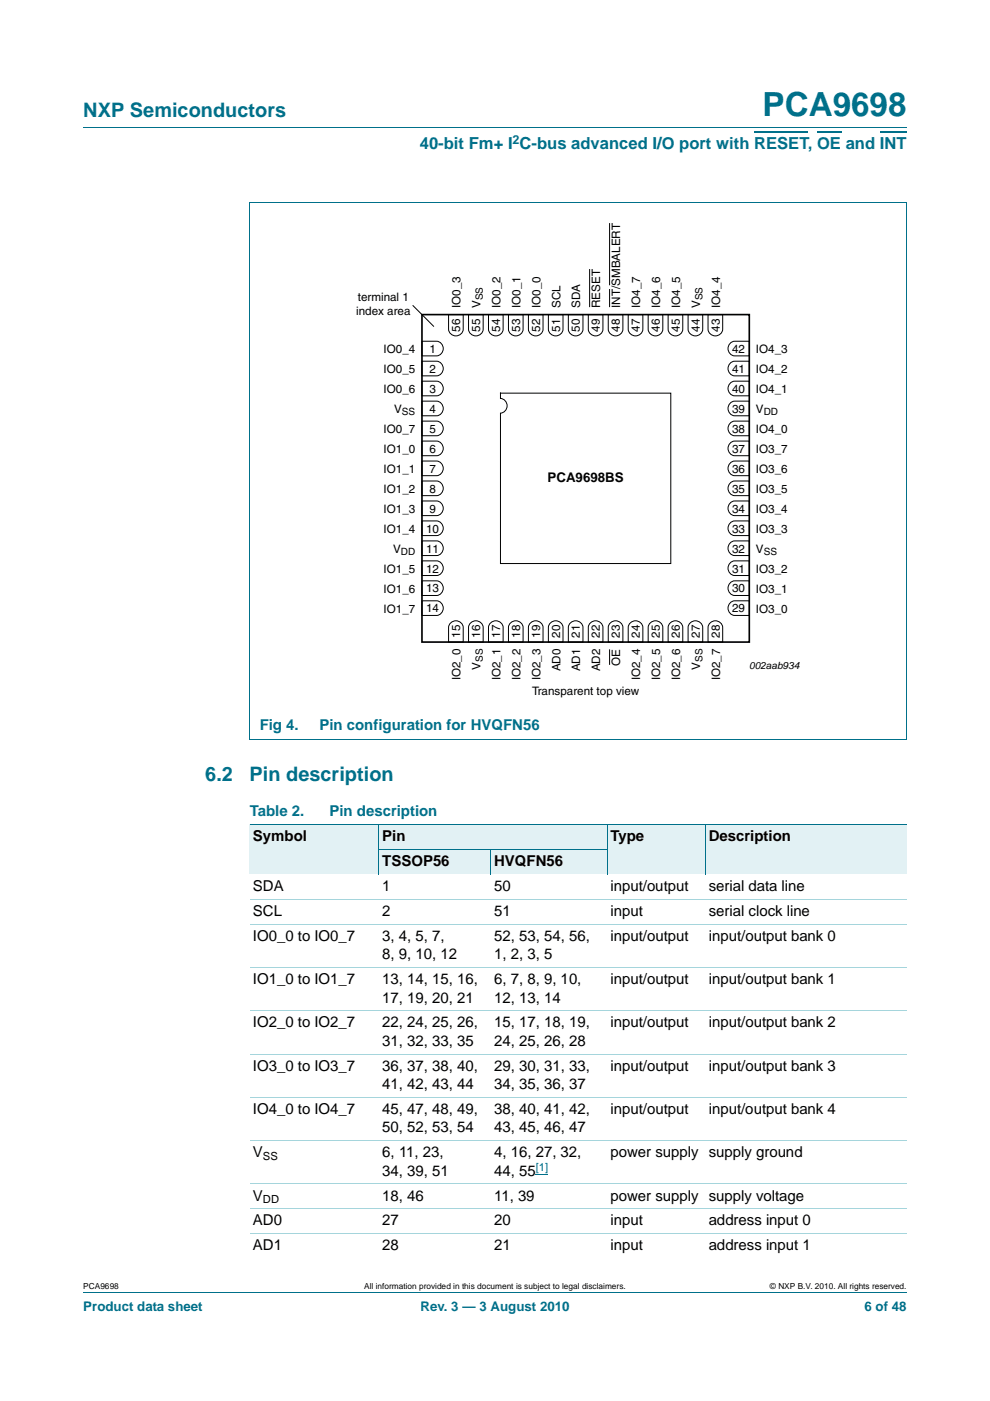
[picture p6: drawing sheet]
<svg xmlns="http://www.w3.org/2000/svg" width="210mm" height="297mm" viewBox="0 0 210 297" stroke-linecap="round" stroke-linejoin="round" font-family="sans-serif">
<path d="M17.7 27h174.6M52.9 42.9h139.4M53 42.9v113.9M192.3 42.9v113.9M52.9 156.8h139.4M17.7 273.9h174.6" fill="none" stroke="#00708a" stroke-width=".21"/>
<path d="M160 28h11.3M173.3 28h5.1M186.6 28h5.7" fill="none" stroke="#00708a" stroke-width=".36"/>
<path d="M89.5 66.7h69.4v69.4h-69.4z" fill="none" stroke="#000" stroke-width=".35"/>
<g fill="none" stroke="#000" stroke-width=".21">
<path d="M125.1 57v8.1M129.3 47.3v13.2M87.5 64.7l4.5 4.5M89.5 76.6h3.1a1.56 1.56 0 0 1 1.4 1.5 1.56 1.56 0 0 1-1.4 1.6h-3.1zM89.5 72.3h3.1a1.56 1.56 0 0 1 1.4 1.6 1.56 1.56 0 0 1-1.4 1.6h-3.1zM95.1 66.7h3.1v3.1a1.56 1.56 0 0 1-1.5 1.4 1.56 1.56 0 0 1-1.6-1.4zM99.4 66.7h3.1v3.1a1.56 1.56 0 0 1-1.6 1.4 1.56 1.56 0 0 1-1.5-1.4zM103.6 66.7h3.1v3.1a1.56 1.56 0 0 1-1.5 1.4 1.56 1.56 0 0 1-1.6-1.4zM107.8 66.7h3.1v3.1a1.56 1.56 0 0 1-1.5 1.4 1.56 1.56 0 0 1-1.6-1.4zM112.1 66.7h3.1v3.1a1.56 1.56 0 0 1-1.6 1.4 1.56 1.56 0 0 1-1.5-1.4zM116.3 66.7h3.1v3.1a1.56 1.56 0 0 1-1.5 1.4 1.56 1.56 0 0 1-1.6-1.4zM120.5 66.7h3.1v3.1a1.56 1.56 0 0 1-1.5 1.4 1.56 1.56 0 0 1-1.6-1.4z"/>
<path d="M124.8 66.7h3.1v3.1a1.56 1.56 0 0 1-1.6 1.4 1.56 1.56 0 0 1-1.5-1.4zM129 66.7h3.1v3.1a1.56 1.56 0 0 1-1.5 1.4 1.56 1.56 0 0 1-1.6-1.4zM129.3 61.3v3.8M133.2 66.7h3.1v3.1a1.56 1.56 0 0 1-1.5 1.4 1.56 1.56 0 0 1-1.6-1.4zM137.5 66.7h3.1v3.1a1.56 1.56 0 0 1-1.6 1.4 1.56 1.56 0 0 1-1.5-1.4zM141.7 66.7h3.1v3.1a1.56 1.56 0 0 1-1.5 1.4 1.56 1.56 0 0 1-1.6-1.4zM145.9 66.7h3.2v3.1a1.56 1.56 0 0 1-1.6 1.4 1.56 1.56 0 0 1-1.6-1.4zM150.2 66.7h3.1v3.1a1.56 1.56 0 0 1-1.6 1.4 1.56 1.56 0 0 1-1.5-1.4zM155 76.9l.8-.3h3.1v3.1h-3.1a1.57 1.57 0 0 1-1.3-1.1 1.57 1.57 0 0 1 .5-1.7zM155 72.7l.8-.4h3.1v3.2h-3.1a1.57 1.57 0 0 1-1.3-1.2 1.57 1.57 0 0 1 .5-1.6zM89.5 97.8h3.1a1.56 1.56 0 0 1 1.4 1.5 1.56 1.56 0 0 1-1.4 1.6h-3.1zM89.5 93.5h3.1a1.56 1.56 0 0 1 1.4 1.6 1.56 1.56 0 0 1-1.4 1.5h-3.1z"/>
<path d="M89.5 89.3h3.1a1.56 1.56 0 0 1 1.4 1.5 1.56 1.56 0 0 1-1.4 1.6h-3.1zM89.5 85h3.1a1.56 1.56 0 0 1 1.4 1.6 1.56 1.56 0 0 1-1.4 1.6h-3.1zM89.5 80.8h3.1a1.56 1.56 0 0 1 1.4 1.6 1.56 1.56 0 0 1-1.4 1.5h-3.1zM106.2 83.4h36.1v36.1h-36.1v-31.9a1.56 1.56 0 0 0 1.4-1.6 1.56 1.56 0 0 0-1.4-1.5zM155 98.1l.8-.3h3.1v3.1h-3.1a1.57 1.57 0 0 1-1.3-1.2 1.57 1.57 0 0 1 .5-1.6zM155 93.8l.8-.3h3.1v3.1h-3.1a1.57 1.57 0 0 1-1.3-1.1 1.57 1.57 0 0 1 .5-1.7zM155 89.6l.8-.3h3.1v3.1h-3.1a1.57 1.57 0 0 1-1.3-1.1 1.57 1.57 0 0 1 .5-1.7zM155 85.4l.8-.4h3.1v3.2h-3.1a1.57 1.57 0 0 1-1.3-1.2 1.57 1.57 0 0 1 .5-1.6zM155 81.1l.8-.3h3.1v3.1h-3.1a1.57 1.57 0 0 1-1.3-1.1 1.57 1.57 0 0 1 .5-1.7zM89.5 118.9h3.1a1.56 1.56 0 0 1 1.4 1.6 1.56 1.56 0 0 1-1.4 1.5h-3.1zM89.5 114.7h3.1a1.56 1.56 0 0 1 1.4 1.5 1.56 1.56 0 0 1-1.4 1.6h-3.1zM89.5 110.4h3.1a1.56 1.56 0 0 1 1.4 1.6 1.56 1.56 0 0 1-1.4 1.6h-3.1z"/>
<path d="M89.5 106.2h3.1a1.56 1.56 0 0 1 1.4 1.6 1.56 1.56 0 0 1-1.4 1.5h-3.1zM89.5 102h3.1a1.56 1.56 0 0 1 1.4 1.5 1.56 1.56 0 0 1-1.4 1.6h-3.1zM155 119.2l.8-.3h3.1v3.1h-3.1a1.57 1.57 0 0 1-1.3-1.1 1.57 1.57 0 0 1 .5-1.7zM155 115l.8-.3h3.1v3.1h-3.1a1.57 1.57 0 0 1-1.3-1.1 1.57 1.57 0 0 1 .5-1.7zM155 110.8l.8-.4h3.1v3.2h-3.1a1.57 1.57 0 0 1-1.3-1.2 1.57 1.57 0 0 1 .5-1.6zM155 106.5l.8-.3h3.1v3.1h-3.1a1.57 1.57 0 0 1-1.3-1.1 1.57 1.57 0 0 1 .5-1.7zM155 102.3l.8-.3h3.1v3.1h-3.1a1.57 1.57 0 0 1-1.3-1.1 1.57 1.57 0 0 1 .5-1.7zM89.5 127.4h3.1a1.56 1.56 0 0 1 1.4 1.5 1.56 1.56 0 0 1-1.4 1.6h-3.1zM89.5 123.2h3.1a1.56 1.56 0 0 1 1.4 1.5 1.56 1.56 0 0 1-1.4 1.6h-3.1zM95.5 132.2a1.57 1.57 0 0 1 1.6-.5 1.57 1.57 0 0 1 1.1 1.3v3.1h-3.1v-3.1zM99.7 132.2a1.57 1.57 0 0 1 1.7-.5 1.57 1.57 0 0 1 1.1 1.3v3.1h-3.1v-3.1zM103.9 132.2a1.57 1.57 0 0 1 1.7-.5 1.57 1.57 0 0 1 1.1 1.3v3.1h-3.1v-3.1z"/>
<path d="M108.2 132.2a1.57 1.57 0 0 1 1.6-.5 1.57 1.57 0 0 1 1.1 1.3v3.1h-3.1v-3.1zM112.4 132.2a1.57 1.57 0 0 1 1.7-.5 1.57 1.57 0 0 1 1.1 1.3v3.1h-3.1v-3.1zM116.6 132.2a1.57 1.57 0 0 1 1.7-.5 1.57 1.57 0 0 1 1.1 1.3v3.1h-3.1v-3.1zM120.9 132.2a1.57 1.57 0 0 1 1.6-.5 1.57 1.57 0 0 1 1.1 1.3v3.1h-3.1v-3.1zM125.1 132.2a1.57 1.57 0 0 1 1.7-.5 1.57 1.57 0 0 1 1.1 1.3v3.1h-3.1v-3.1zM129.3 137.7v3.3M129.3 132.2a1.57 1.57 0 0 1 1.7-.5 1.57 1.57 0 0 1 1.1 1.3v3.1h-3.1v-3.1zM133.6 132.2a1.57 1.57 0 0 1 1.6-.5 1.57 1.57 0 0 1 1.1 1.3v3.1h-3.1v-3.1zM137.8 132.2a1.57 1.57 0 0 1 1.7-.5 1.57 1.57 0 0 1 1.1 1.3v3.1h-3.1v-3.1zM142 132.2a1.57 1.57 0 0 1 1.7-.5 1.57 1.57 0 0 1 1.1 1.3v3.1h-3.1v-3.1zM146.3 132.2a1.57 1.57 0 0 1 1.6-.5 1.57 1.57 0 0 1 1.2 1.3v3.1h-3.2v-3.1zM150.5 132.2a1.57 1.57 0 0 1 1.7-.5 1.57 1.57 0 0 1 1.1 1.3v3.1h-3.1v-3.1z"/>
<path d="M155 127.7l.8-.3h3.1v3.1h-3.1a1.57 1.57 0 0 1-1.3-1.1 1.57 1.57 0 0 1 .5-1.7zM155 123.5l.8-.3h3.1v3.1h-3.1a1.57 1.57 0 0 1-1.3-1.2 1.57 1.57 0 0 1 .5-1.6z"/>
</g>
<g fill="#e2f1f4">
<path d="M53 174.8h27.4v10.6h-27.4z"/>
<path d="M80.4 174.8h48.4v5.3h-48.4z"/>
<path d="M128.8 174.8h20.8v10.6h-20.8z"/>
<path d="M149.6 174.8h42.7v10.6h-42.7z"/>
<path d="M80.4 180.1h23.7v5.3h-23.7z"/>
<path d="M104.1 180.1h24.7v5.3h-24.7z"/>
</g>
<path d="M113.6 249h2.7" fill="none" stroke="#00f" stroke-width=".21"/>
<path d="M53 174.8h139.3M80.4 174.8v10.6M128.8 174.8v10.6M149.6 174.8v10.6M80.3 180.1h48.5M104.1 180v5.4" fill="none" stroke="#00708a" stroke-width=".21"/>
<path d="M53 190.7h139.3M53 196h139.3M53 205.1h139.3M53 214.3h139.3M53 223.5h139.3M53 232.7h139.3M53 241.8h139.3M53 251h139.3M53 256.3h139.3M53 261.6h139.3" fill="none" stroke="#a5d5dc" stroke-width=".21"/>
<text font-size="7" fill="#00708a" x="161.7" y="24.6">PCA9698</text>
<g font-size="4.2" fill="#00708a">
<text x="17.7" y="24.9">NXP Semiconductors</text>
<text x="43.5" y="165.6">6.2</text>
<text x="52.9" y="165.6">Pin description</text>
</g>
<text font-size="3.5" fill="#00708a" x="89" y="31.6">40-bit Fm+ I C-bus advanced I/O port with RESET, OE and INT</text>
<g font-size="3.2" fill="#00708a">
<text x="55.1" y="154.7">Fig 4.</text>
<text x="67.8" y="154.7">Pin configuration for HVQFN56</text>
<text x="53" y="173">Table 2.</text>
<text x="69.9" y="173">Pin description</text>
</g>
<g font-size="3.2">
<text x="53.7" y="178.3">Symbol</text>
<text x="81.1" y="178.3">Pin</text>
<text x="129.5" y="178.3">Type</text>
<text x="150.3" y="178.3">Description</text>
<text x="81.1" y="183.6">TSSOP56</text>
<text x="104.8" y="183.6">HVQFN56</text>
<text x="53.7" y="188.9">SDA</text>
<text x="81.1" y="188.9">1</text>
<text x="104.8" y="188.9">50</text>
<text x="129.5" y="188.9">input/output</text>
<text x="150.3" y="188.9">serial data line</text>
<text x="53.7" y="194.2">SCL</text>
<text x="81.1" y="194.2">2</text>
<text x="104.8" y="194.2">51</text>
<text x="129.5" y="194.2">input</text>
<text x="150.3" y="194.2">serial clock line</text>
<text x="53.7" y="199.5">IO0_0 to IO0_7</text>
<text x="81.1" y="203.4">8, 9, 10, 12</text>
<text x="81.1" y="199.5">3, 4, 5, 7,</text>
<text x="104.8" y="199.5">52, 53, 54, 56,</text>
<text x="104.8" y="203.4">1, 2, 3, 5</text>
<text x="129.5" y="199.5">input/output</text>
<text x="150.3" y="199.5">input/output bank 0</text>
<text x="53.7" y="208.7">IO1_0 to IO1_7</text>
<text x="81.1" y="208.7">13, 14, 15, 16,</text>
<text x="104.8" y="208.7">6, 7, 8, 9, 10,</text>
<text x="129.5" y="208.7">input/output</text>
<text x="150.3" y="208.7">input/output bank 1</text>
<text x="81.1" y="212.6">17, 19, 20, 21</text>
<text x="104.8" y="212.6">12, 13, 14</text>
<text x="53.7" y="217.8">IO2_0 to IO2_7</text>
<text x="81.1" y="217.8">22, 24, 25, 26,</text>
<text x="81.1" y="221.7">31, 32, 33, 35</text>
<text x="104.8" y="217.8">15, 17, 18, 19,</text>
<text x="104.8" y="221.7">24, 25, 26, 28</text>
<text x="129.5" y="217.8">input/output</text>
<text x="150.3" y="217.8">input/output bank 2</text>
<text x="53.7" y="227">IO3_0 to IO3_7</text>
<text x="81.1" y="227">36, 37, 38, 40,</text>
<text x="104.8" y="227">29, 30, 31, 33,</text>
<text x="129.5" y="227">input/output</text>
<text x="150.3" y="227">input/output bank 3</text>
<text x="81.1" y="230.9">41, 42, 43, 44</text>
<text x="104.8" y="230.9">34, 35, 36, 37</text>
<text x="53.7" y="236.2">IO4_0 to IO4_7</text>
<text x="81.1" y="236.2">45, 47, 48, 49,</text>
<text x="104.8" y="236.2">38, 40, 41, 42,</text>
<text x="129.5" y="236.2">input/output</text>
<text x="150.3" y="236.2">input/output bank 4</text>
<text x="53.7" y="245.4">V</text>
<text x="81.1" y="240.1">50, 52, 53, 54</text>
<text x="81.1" y="245.4">6, 11, 23,</text>
<text x="104.8" y="240.1">43, 45, 46, 47</text>
<text x="104.8" y="245.4">4, 16, 27, 32,</text>
<text x="129.5" y="245.4">power supply supply ground</text>
<text x="81.1" y="249.2">34, 39, 51</text>
<text x="104.8" y="249.2">44, 55</text>
<text x="53.7" y="254.5">V</text>
<text x="81.1" y="254.5">18, 46</text>
<text x="104.8" y="254.5">11, 39</text>
<text x="129.5" y="254.5">power supply supply voltage</text>
<text x="53.7" y="259.8">AD0</text>
<text x="81.1" y="259.8">27</text>
<text x="104.8" y="259.8">20</text>
<text x="129.5" y="259.8">input</text>
<text x="150.3" y="259.8">address input 0</text>
<text x="53.7" y="265.1">AD1</text>
<text x="81.1" y="265.1">28</text>
<text x="104.8" y="265.1">21</text>
<text x="129.5" y="265.1">input</text>
<text x="150.3" y="265.1">address input 1</text>
</g>
<text font-size="2.8" x="116.1" y="102.3">PCA9698BS</text>
<g font-size="2.8" fill="#00708a">
<text x="17.7" y="277.9">Product data sheet</text>
<text x="89.2" y="277.9">Rev. 3 — 3 August 2010</text>
<text x="183.4" y="277.9">6 of 48</text>
</g>
<text font-size="2.6" fill="#00708a" x="108.7" y="30.5">2</text>
<g font-size="2.5">
<text x="75.9" y="63.9">terminal 1</text>
<text x="97.7" y="65.3" transform="rotate(-90 97.7 65.3)">IO0_3</text>
<text x="101.9" y="65.3" transform="rotate(-90 101.9 65.3)">V</text>
<text x="106.2" y="65.3" transform="rotate(-90 106.2 65.3)">IO0_2</text>
<text x="110.4" y="65.3" transform="rotate(-90 110.4 65.3)">IO0_1</text>
<text x="114.6" y="65.3" transform="rotate(-90 114.6 65.3)">IO0_0</text>
<text x="118.9" y="65.3" transform="rotate(-90 118.9 65.3)">SCL</text>
<text x="123.1" y="65.3" transform="rotate(-90 123.1 65.3)">SDA</text>
<text x="127.3" y="65.3" transform="rotate(-90 127.3 65.3)">RESET</text>
<text x="131.6" y="65.3" transform="rotate(-90 131.6 65.3)">INT/SMBALERT</text>
<text x="135.8" y="65.3" transform="rotate(-90 135.8 65.3)">IO4_7</text>
<text x="140" y="65.3" transform="rotate(-90 140 65.3)">IO4_6</text>
<text x="144.3" y="65.3" transform="rotate(-90 144.3 65.3)">IO4_5</text>
<text x="148.5" y="65.3" transform="rotate(-90 148.5 65.3)">V</text>
<text x="152.7" y="65.3" transform="rotate(-90 152.7 65.3)">IO4_4</text>
<text x="75.5" y="66.9">index area</text>
<text x="97.6" y="70.3" transform="rotate(-90 97.6 70.3)">56</text>
<text x="101.8" y="70.3" transform="rotate(-90 101.8 70.3)">55</text>
<text x="106.1" y="70.3" transform="rotate(-90 106.1 70.3)">54</text>
<text x="110.3" y="70.3" transform="rotate(-90 110.3 70.3)">53</text>
<text x="114.5" y="70.3" transform="rotate(-90 114.5 70.3)">52</text>
<text x="118.8" y="70.3" transform="rotate(-90 118.8 70.3)">51</text>
<text x="123" y="70.3" transform="rotate(-90 123 70.3)">50</text>
<text x="127.2" y="70.3" transform="rotate(-90 127.2 70.3)">49</text>
<text x="131.5" y="70.3" transform="rotate(-90 131.5 70.3)">48</text>
<text x="135.7" y="70.3" transform="rotate(-90 135.7 70.3)">47</text>
<text x="139.9" y="70.3" transform="rotate(-90 139.9 70.3)">46</text>
<text x="144.2" y="70.3" transform="rotate(-90 144.2 70.3)">45</text>
<text x="148.4" y="70.3" transform="rotate(-90 148.4 70.3)">44</text>
<text x="152.6" y="70.3" transform="rotate(-90 152.6 70.3)">43</text>
<text x="81.4" y="74.9">IO0_4</text>
<text x="91.1" y="74.8">1</text>
<text x="155.3" y="74.8">42</text>
<text x="160.3" y="74.9">IO4_3</text>
<text x="81.4" y="83.4">IO0_6</text>
<text x="81.4" y="79.1">IO0_5</text>
<text x="91.1" y="83.3">3</text>
<text x="91.1" y="79.1">2</text>
<text x="155.3" y="83.3">40</text>
<text x="155.3" y="79.1">41</text>
<text x="160.3" y="83.4">IO4_1</text>
<text x="160.3" y="79.1">IO4_2</text>
<text x="83.6" y="87.6">V</text>
<text x="91.1" y="87.5">4</text>
<text x="155.3" y="87.5">39</text>
<text x="160.3" y="87.6">V</text>
<text x="81.4" y="91.8">IO0_7</text>
<text x="91.1" y="96">6</text>
<text x="91.1" y="91.8">5</text>
<text x="155.3" y="96">37</text>
<text x="155.3" y="91.8">38</text>
<text x="160.3" y="91.8">IO4_0</text>
<text x="81.4" y="100.3">IO1_1</text>
<text x="81.4" y="96.1">IO1_0</text>
<text x="91.1" y="100.2">7</text>
<text x="155.3" y="100.2">36</text>
<text x="160.3" y="100.3">IO3_6</text>
<text x="160.3" y="96.1">IO3_7</text>
<text x="81.4" y="104.5">IO1_2</text>
<text x="91.1" y="104.5">8</text>
<text x="155.3" y="104.5">35</text>
<text x="160.3" y="104.5">IO3_5</text>
<text x="81.4" y="113">IO1_4</text>
<text x="81.4" y="108.8">IO1_3</text>
<text x="90.4" y="112.9">10</text>
<text x="91.1" y="108.7">9</text>
<text x="155.3" y="112.9">33</text>
<text x="155.3" y="108.7">34</text>
<text x="160.3" y="113">IO3_3</text>
<text x="160.3" y="108.8">IO3_4</text>
<text x="83.4" y="117.2">V</text>
<text x="90.4" y="117.2">11</text>
<text x="155.3" y="117.2">32</text>
<text x="160.3" y="117.2">V</text>
<text x="81.4" y="125.7">IO1_6</text>
<text x="81.4" y="121.5">IO1_5</text>
<text x="90.4" y="125.6">13</text>
<text x="90.4" y="121.4">12</text>
<text x="155.3" y="125.6">30</text>
<text x="155.3" y="121.4">31</text>
<text x="160.3" y="125.7">IO3_1</text>
<text x="160.3" y="121.5">IO3_2</text>
<text x="81.4" y="129.9">IO1_7</text>
<text x="90.4" y="129.9">14</text>
<text x="155.3" y="129.9">29</text>
<text x="160.3" y="129.9">IO3_0</text>
<text x="97.6" y="135.2" transform="rotate(-90 97.6 135.2)">15</text>
<text x="101.8" y="135.2" transform="rotate(-90 101.8 135.2)">16</text>
<text x="106.1" y="135.2" transform="rotate(-90 106.1 135.2)">17</text>
<text x="110.3" y="135.2" transform="rotate(-90 110.3 135.2)">18</text>
<text x="114.5" y="135.2" transform="rotate(-90 114.5 135.2)">19</text>
<text x="118.8" y="135.2" transform="rotate(-90 118.8 135.2)">20</text>
<text x="123" y="135.2" transform="rotate(-90 123 135.2)">21</text>
<text x="127.2" y="135.2" transform="rotate(-90 127.2 135.2)">22</text>
<text x="131.5" y="135.2" transform="rotate(-90 131.5 135.2)">23</text>
<text x="135.7" y="135.2" transform="rotate(-90 135.7 135.2)">24</text>
<text x="139.9" y="135.2" transform="rotate(-90 139.9 135.2)">25</text>
<text x="144.2" y="135.2" transform="rotate(-90 144.2 135.2)">26</text>
<text x="148.4" y="135.2" transform="rotate(-90 148.4 135.2)">27</text>
<text x="152.6" y="135.2" transform="rotate(-90 152.6 135.2)">28</text>
<text x="101.9" y="142" transform="rotate(-90 101.9 142)">V</text>
<text x="118.9" y="142.3" transform="rotate(-90 118.9 142.3)">AD0</text>
<text x="123.1" y="142.3" transform="rotate(-90 123.1 142.3)">AD1</text>
<text x="127.3" y="142.3" transform="rotate(-90 127.3 142.3)">AD2</text>
<text x="131.6" y="141.1" transform="rotate(-90 131.6 141.1)">OE</text>
<text x="148.5" y="142" transform="rotate(-90 148.5 142)">V</text>
<text x="97.7" y="144.3" transform="rotate(-90 97.7 144.3)">IO2_0</text>
<text x="106.2" y="144.3" transform="rotate(-90 106.2 144.3)">IO2_1</text>
<text x="110.4" y="144.3" transform="rotate(-90 110.4 144.3)">IO2_2</text>
<text x="112.9" y="147.4">Transparent top view</text>
<text x="114.6" y="144.3" transform="rotate(-90 114.6 144.3)">IO2_3</text>
<text x="135.8" y="144.3" transform="rotate(-90 135.8 144.3)">IO2_4</text>
<text x="140" y="144.3" transform="rotate(-90 140 144.3)">IO2_5</text>
<text x="144.3" y="144.3" transform="rotate(-90 144.3 144.3)">IO2_6</text>
<text x="152.7" y="144.3" transform="rotate(-90 152.7 144.3)">IO2_7</text>
</g>
<g font-size="2.4">
<text x="55.8" y="245.9">SS</text>
<text x="55.8" y="255.1">DD</text>
</g>
<text font-size="2.4" fill="#00f" x="113.6" y="248.3">[1]</text>
<g font-size="2.1">
<text x="102.4" y="63.6" transform="rotate(-90 102.4 63.6)">SS</text>
<text x="149" y="63.6" transform="rotate(-90 149 63.6)">SS</text>
<text x="85.3" y="88.1">SS</text>
<text x="162" y="88.1">DD</text>
<text x="85" y="117.7">DD</text>
<text x="162" y="117.7">SS</text>
<text x="102.4" y="140.4" transform="rotate(-90 102.4 140.4)">SS</text>
<text x="149" y="140.4" transform="rotate(-90 149 140.4)">SS</text>
<text x="158.9" y="141.8">002aab934</text>
</g>
<g font-size="1.8">
<text x="17.7" y="273.3">PCA9698</text>
<text x="77.3" y="273.3">All information provided in this document is subject to legal disclaimers.</text>
<text x="163.3" y="273.3">© NXP B.V. 2010. All rights reserved.</text>
</g>
</svg>
